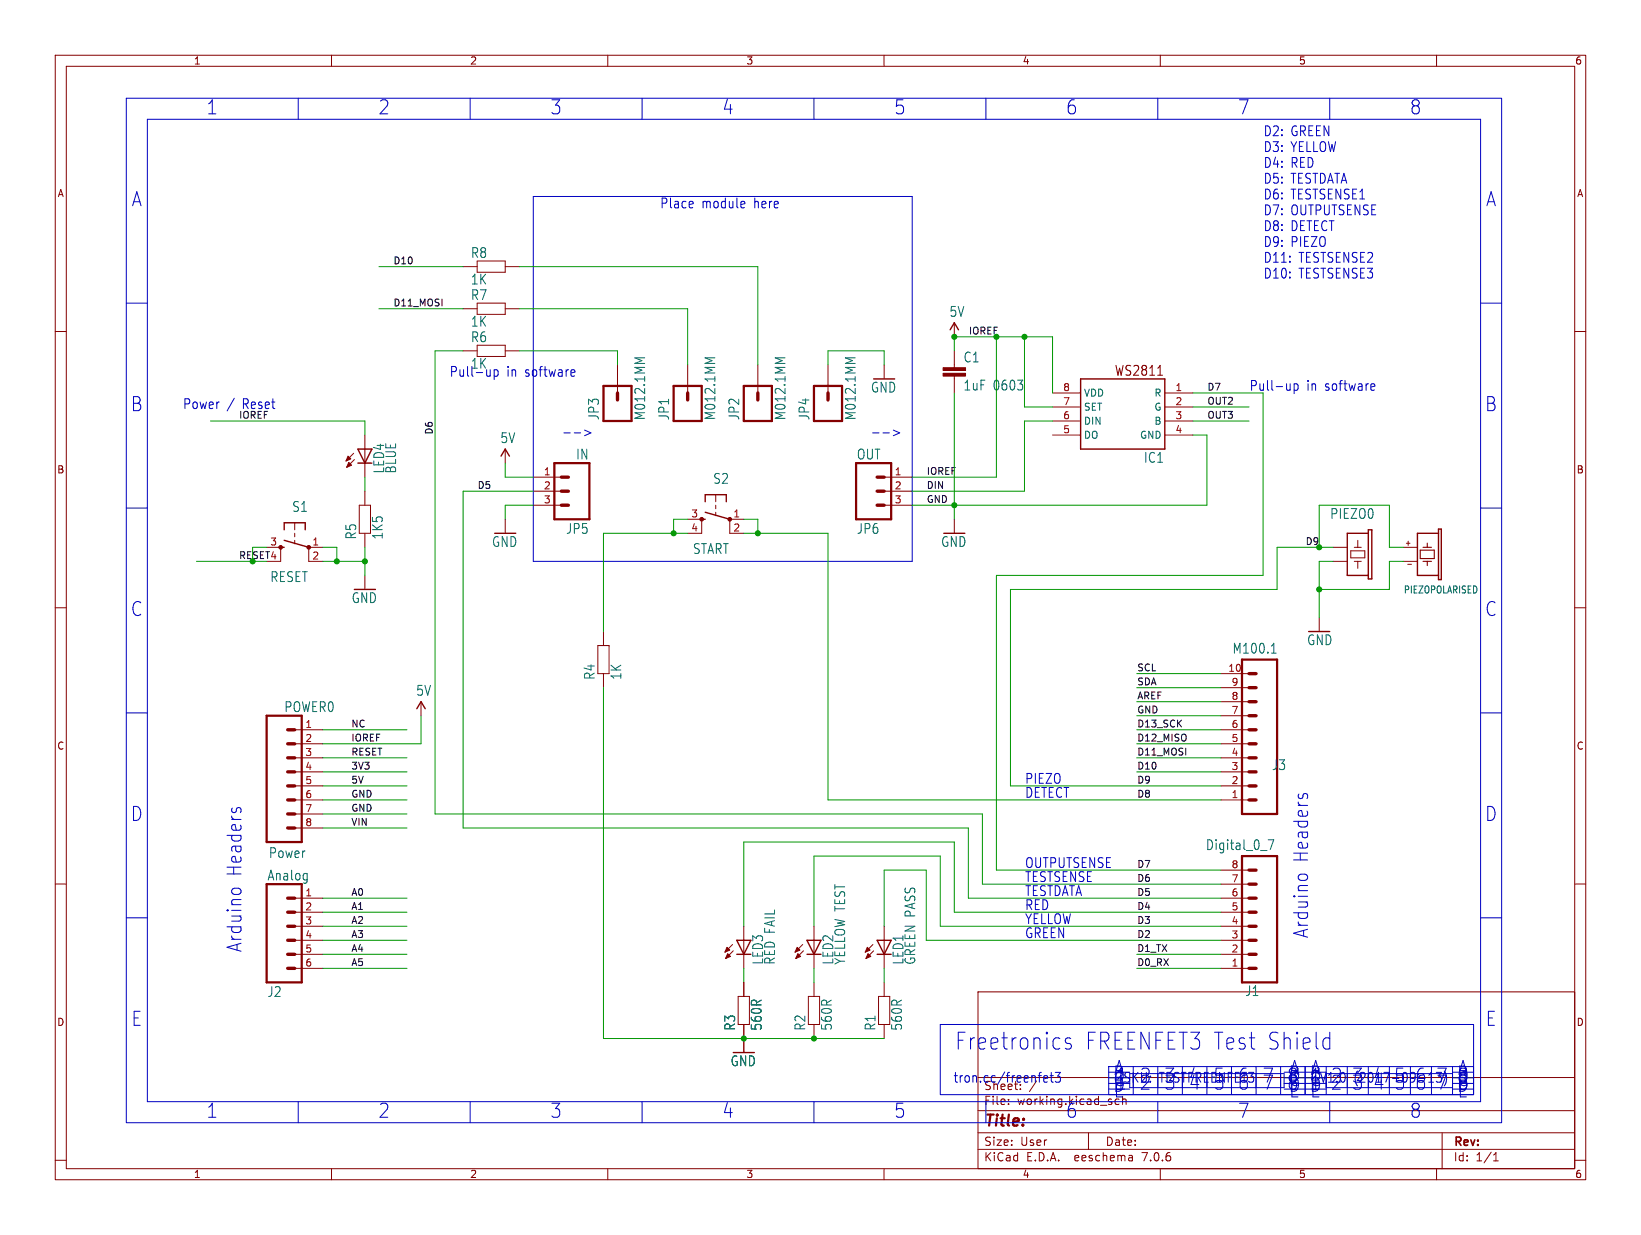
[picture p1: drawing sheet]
<svg xmlns="http://www.w3.org/2000/svg" width="297mm" height="224mm" viewBox="0 0 297 224" stroke-linecap="round" stroke-linejoin="round" font-family="sans-serif">
<g fill="none" stroke="#840000" stroke-width=".18">
<path d="M10 10h277v203.5h-277zM12 12h273v199.5h-273zM60 10v2M110 10v2M160 10v2M210 10v2M260 10v2M10 60h2M83.8 55.9h2.6M83.8 48.3h2.6M86.4 47.2h5v2.1h-5zM86.4 54.9h5v2h-5z"/>
<path d="M91.4 55.9h2.6M91.4 48.3h2.6M172.7 58.4v2.6M285 60h2M66 78.7v7.7M83.8 63.5h2.6M86.4 62.5h5v2h-5zM91.4 63.5h2.6M111.8 66v5.1M124.5 66v5.1M137.2 66v5.1M149.9 66v5.1"/>
<path d="M160 66v2.6M172.7 63.5v3M172.7 68.1v3M190.5 71.1h5.1M190.5 73.7h5.1M190.5 76.2h5.1M190.5 78.7h5.1M210.8 71.1h5.1M210.8 73.7h5.1M210.8 76.2h5.1M210.8 78.7h5.1M48.3 99.1h2.5v2.5h-2.5"/>
<path d="M53.3 94.6v1.3M53.3 96.5v.7M53.3 97.8v.6M58.4 99.1h-2.5v2.5h2.5M64 82l-1.4 1.4M64.1 83.2l-1.4 1.4M65 91.4h2.1v5.1h-2.1zM66 88.9v2.5M66 96.5v2.6M91.4 81.3v2.5M91.4 94v2.5M96.5 91.4h5.1"/>
<path d="M96.5 86.4h5.1M96.5 88.9h5.1M124.5 94h2.5v2.5h-2.5M129.5 89.5v1.3M129.5 91.4v.7M129.5 92.7v.6M134.6 94h-2.5v2.5h2.5M160 91.4h5.1M160 86.4h5.1M160 88.9h5.1M172.7 94v2.5M241.3 99.1h2.5"/>
<path d="M244.5 99.7h2.5v1.3h-2.5zM245.1 99.1h1.3M245.7 97.8v1.3M254 99.1h2.5M10 110h2M66 104.1v2.6M108.2 116.8h2v5.1h-2zM109.2 114.3v2.5M238.8 111.8v2.5M241.3 101.6h2.5M245.1 101.6h1.3M245.7 101.6v1.3"/>
<path d="M254 101.6h2.5M254.8 102.1h.6M285 110h2M53.3 132.1h5.1M53.3 134.6h5.1M53.3 137.2h5.1M53.3 139.7h5.1M76.2 127v2.5M109.2 121.9v2.6M221 132.1h5.1M221 134.6h5.1M221 137.2h5.1"/>
<path d="M221 139.7h5.1M221 121.9h5.1M221 129.5h5.1M221 127h5.1M221 124.5h5.1M10 160h2M53.3 142.2h5.1M53.3 144.8h5.1M53.3 147.3h5.1M53.3 149.9h5.1M221 142.2h5.1M221 144.8h5.1"/>
<path d="M221 157.5h5.1M285 160h2M53.3 162.6h5.1M53.3 165.1h5.1M53.3 167.6h5.1M53.3 170.2h5.1M53.3 172.7h5.1M53.3 175.3h5.1M132.6 170.9l-1.4 1.4M132.7 172.1l-1.4 1.4M134.6 167.6v7.7M134.6 177.8v2.5"/>
<path d="M145.3 170.9l-1.4 1.4M145.4 172.1l-1.4 1.4M147.3 167.6v7.7M147.3 177.8v2.5M158 170.9l-1.4 1.4M158.1 172.1l-1.4 1.4M160 167.6v7.7M160 177.8v2.5M177 179.5h108v32h-108zM221 162.6h5.1M221 165.1h5.1M221 167.6h5.1"/>
<path d="M221 170.2h5.1M221 172.7h5.1M221 175.3h5.1M221 160h5.1M133.6 180.3h2v5.1h-2zM134.6 185.4v5.1M146.3 180.3h2v5.1h-2zM147.3 185.4v2.6M159 180.3h2v5.1h-2zM160 185.4v2.6M177 195h108M182.5 199.8v.1"/>
<path d="M182.5 199v.1M184.7 197.1v.1M187.6 195.6l-1.3 2M10 210h2M60 211.5v2M110 211.5v2M160 211.5v2M177 208h108M177 205h108M177 201h108M197 205v3M204.9 209.2l.1 .9"/>
<path d="M205 210l-.2 .1M205 209.5h-.2M210 211.5v2M260 211.5v2M261 205v6.5M270.3 210.1h.9M270.3 209l.4-.4v1.5M285 210h2"/>
</g>
<g fill="#840000" stroke="#840000" stroke-width=".18">
<path d="M144.3 171.4l.5 .6-.9 .3z"/>
<path d="M144.4 172.6l.5 .5-.9 .4z"/>
<path d="M63 82.5l.5 .6-.9 .3z"/>
<path d="M63.1 83.7l.5 .5-.9 .4z"/>
<path d="M157 171.4l.5 .6-.9 .3z"/>
<path d="M157.1 172.6l.5 .5-.9 .4z"/>
<path d="M131.6 171.4l.5 .6-.9 .3z"/>
<path d="M131.7 172.6l.5 .5-.9 .4z"/>
<path d="M170.7 67.6h4.1v.5h-4.1z"/>
<path d="M170.7 66.5h4.1v.6h-4.1z"/>
<circle cx="55.9" cy="99.1" r=".33"/>
<circle cx="50.8" cy="99.1" r=".33"/>
<circle cx="132.1" cy="94" r=".33"/>
<circle cx="127" cy="94" r=".33"/>
</g>
<g fill="none" stroke="#840000" stroke-width=".25">
<path d="M172 59.7l.7-1.3 .8 1.3M195.6 68.6h15.2v12.7h-15.2zM50.8 99.1h.6M51.4 97.8l4.5 1.3M51.4 95.9v-1.3h3.8v1.3M64.8 83.8h2.5M64.8 81.3h2.5l-1.3 2.5zM90.7 82.5l.7-1.2 .8 1.2M127 94h.6M127.6 92.7l4.5 1.3M127.6 90.8v-1.3h3.8v1.3M247.6 96.5h-3.8v7.6h3.8"/>
<path d="M247.6 95.9h.7v8.9h-.7zM260.3 96.5h-3.8v7.6h3.8M260.3 95.8h.6v9.1h-.6zM75.4 128.3l.8-1.3 .8 1.3M133.3 172.7h2.6M133.3 170.2h2.6l-1.3 2.5zM146 172.7h2.6M146 170.2h2.6l-1.3 2.5zM158.7 172.7h2.6M158.7 170.2h2.6l-1.3 2.5z"/>
</g>
<path d="M109.2 69.8h5.1v6.4h-5.1zM121.9 69.8h5.1v6.4h-5.1zM134.6 69.8h5.1v6.4h-5.1zM147.3 69.8h5.1v6.4h-5.1zM100.3 83.8h6.4v10.2h-6.4zM154.9 83.8h6.4v10.2h-6.4zM224.8 119.4h6.3v27.9h-6.3zM48.3 129.5h6.3v22.9h-6.3zM224.8 154.9h6.3v22.9h-6.3zM48.3 160h6.3v17.8h-6.3z" fill="none" stroke="#840000" stroke-width=".41"/>
<g fill="none" stroke="#840000" stroke-width=".61">
<path d="M111.8 71.1v1.3M124.5 71.1v1.3M137.2 71.1v1.3M149.9 71.1v1.3M101.6 86.4h1.3M101.6 88.9h1.3M101.6 91.4h1.3M158.7 86.4h1.3M158.7 88.9h1.3M158.7 91.4h1.3M52.1 132.1h1.2M52.1 134.6h1.2"/>
<path d="M52.1 137.2h1.2M52.1 139.7h1.2M226.1 132.1h1.2M226.1 134.6h1.2M226.1 137.2h1.2M226.1 139.7h1.2M226.1 129.5h1.2M226.1 127h1.2M226.1 124.5h1.2M226.1 121.9h1.2M52.1 142.2h1.2M52.1 144.8h1.2"/>
<path d="M52.1 147.3h1.2M52.1 149.9h1.2M226.1 142.2h1.2M226.1 144.8h1.2M226.1 157.5h1.2M52.1 162.6h1.2M52.1 165.1h1.2M52.1 167.6h1.2M52.1 170.2h1.2M52.1 172.7h1.2M52.1 175.3h1.2M226.1 162.6h1.2"/>
<path d="M226.1 165.1h1.2M226.1 167.6h1.2M226.1 170.2h1.2M226.1 172.7h1.2M226.1 175.3h1.2M226.1 160h1.2"/>
</g>
<path d="M257 99.6h2.6v1.5h-2.6zM257.6 99.1h1.5M258.3 98.3v.8M257.6 101.6h1.5M258.3 101.6v.8" fill="none" stroke="#840000" stroke-width=".2"/>
<path d="M209.5 67.9h.9" fill="none" stroke="#840000" stroke-width=".19"/>
<path d="M116.7 64.8h-1.8l1.3 .5M129.4 64.8h-1.8l1.3 .5M142.1 64.8h-1.8l1.3 .5M154.8 64.8h-1.8l1.3 .5M230.1 118.2h.9M230.4 116.7l.1-.3v1.8M229.5 152h1l-.6 1.8" fill="none" stroke="#006464" stroke-width=".18"/>
<g fill="none" stroke="#0000c2" stroke-width=".18">
<path d="M22.9 17.8h248.9v185.4h-248.9zM54 17.8v3.8M85.1 17.8v3.8M116.2 17.8v3.8M147.3 17.8v3.8M178.4 17.8v3.8M209.5 17.8v3.8M240.7 17.8v3.8M26.7 21.6h241.3v177.8h-241.3zM96.5 35.6h68.6v66h-68.6zM125.4 36.5l.1 .4-.8 .1M134.6 36.4l.2 .5-.7 .1"/>
<path d="M134.7 37.5l-.1 .1M22.9 54.9h3.8M268 54.9h3.8M88.7 66.9v1.2M88.7 67.9l-.2 .2M89.4 66.9v1.8M89.4 67l.5-.1 .3 .4v.5l-.2 .2h-.6M102.1 78.3h1.1M103.5 66.9l.5 .1v.3l-.7 .2M103.9 78.3h1.2M104 68l-.5 .1M105.8 77.8l1.2 .5-1.2 .6"/>
<path d="M157.9 78.3h1.2M159.8 78.3h1.2M161.7 77.8l1.1 .5-1.1 .6M233.5 69.5v1.1M233.5 70.5l-.2 .1M234.2 69.5v1.7M234.2 69.5h.5l.2 .3v.5l-.1 .3h-.6M248.3 69.5h.5v.4l-.7 .2M248.8 70.6h-.5M22.9 91.9h3.8M268 91.9h3.8M22.9 129h3.8"/>
<path d="M268 129h3.8M42.1 146.3l-.2 .2M42.8 146.5a.44 .44 0 0 1 .4-.4 .44 .44 0 0 1 .4 .4M235 158.6l.5-.4h.7l.5 .4M235.1 143.7l-.1 .2M235.8 143.9a.44 .44 0 0 1 .4-.3 .44 .44 0 0 1 .5 .3M22.9 166.1h3.8M41.9 161.2l.5-.4h.7l.5 .4M268 166.1h3.8M54 199.4v3.8M85.1 199.4v3.8M116.2 199.4v3.8"/>
<path d="M147.3 199.4v3.8M170.2 185.4h96.5v12.7h-96.5zM178.4 199.4v3.8M187.9 194.7h.6M188.3 194.1h.2M188.9 195.3l.7-.2v-.3l-.5-.1-.2 .2 .1 .9h.6M190.1 194.7h.5M190.3 194.1v1.5v.2l.3 .1M191 194.1h.9l-.5 .7 .5 .1v.8l-.3 .2h-.4l-.2-.2M193.8 188l-.6-.2a.53 .53 0 0 0-.4 .5 .53 .53 0 0 0 .4 .6h.3a.53 .53 0 0 1 .4 .5 .53 .53 0 0 1-.4 .5h-.4l-.3-.2M200.7 193h35.5v5.1h-35.5zM204.5 194.3h27.9"/>
<path d="M204.5 196.8h27.9M209.5 193v5.1M209.5 199.4v3.8M213.8 194.1h.9M218 194.1h.7M218 194.9h.5M218 195.9h.7M222.3 194.1h.7M222.3 194.9h.5M222.9 193v5.1M227.3 193v5.1M231.8 193v5.1"/>
<path d="M236.2 193h30.5v5.1h-30.5zM239.9 187.8h.5l.3 .2M240 194.3h22.9M240 196.8h22.9M240.7 199.4v3.8M240.7 189.7l-.3 .2h-.5M240.7 186.8v3.1M243.8 193v3.8M245 193.3h1.4l-.8 1M250.4 194.1h1.1l-.7 1.8M258.6 195.9h.8"/>
</g>
<g fill="none" stroke="#009600" stroke-width=".18">
<path d="M68.6 48.3h15.2M68.6 55.9h15.2M94 48.3h43.2v17.7M94 55.9h30.5v10.1M38.1 76.2h27.9v2.5M83.8 63.5h-5.1v83.8h99.1v12.7h43.2M94 63.5h17.8v2.5M149.9 66v-2.5h10.1v2.5M172.7 63.5v-2.5h17.8v10.1M172.7 71.1v22.9M180.3 61v25.4h-15.2M185.4 61v12.7h5.1"/>
<path d="M190.5 76.2h-5.1v12.7h-20.3M215.9 78.7h2.5v12.7h-53.3M215.9 76.2h10.2M215.9 73.7h10.2M215.9 71.1h12.7v33h-48.3v53.4h40.7M48.3 99.1h-2.6v2.5h-10.1M58.4 99.1h2.6v2.5M66 86.4v2.5M66 99.1v5M91.4 83.8v2.6h5.1M96.5 91.4h-5.1v2.6M96.5 88.9h-12.7v61h91.5v12.7h45.7"/>
<path d="M124.5 96.5h-15.3v17.8M124.5 94h-2.6v2.5M134.6 96.5h15.3v48.3h71.1M134.6 94h2.6v2.5M238.8 99.1v-7.7h12.7v7.7h2.5M241.3 99.1h-10.2v7.6h-48.2v35.5h38.1M58.4 101.6h7.6M241.3 101.6h-2.5v10.2M254 101.6h-2.5v5.1h-12.7M58.4 137.2h15.3M58.4 132.1h15.3M58.4 139.7h15.3"/>
<path d="M76.2 129.5v5.1h-17.8M109.2 124.5v63.5h50.8M205.7 134.6h15.3M205.7 137.2h15.3M205.7 132.1h15.3M205.7 139.7h15.3M205.7 121.9h15.3M205.7 124.5h15.3M205.7 129.5h15.3M205.7 127h15.3M58.4 147.3h15.3M58.4 142.2h15.3"/>
<path d="M58.4 149.9h15.3M58.4 144.8h15.3M58.4 172.7h15.3M58.4 165.1h15.3M58.4 175.3h15.3M58.4 170.2h15.3M58.4 162.6h15.3M58.4 167.6h15.3M134.6 175.3v2.5M147.3 167.6v-12.7h22.9v12.7h50.8M147.3 175.3v2.5M160 167.6v-10.1h7.6v12.7h53.4"/>
<path d="M160 175.3v2.5M205.7 172.7h15.3M205.7 175.3h15.3M221 165.1h-48.3v-12.7h-38.1v15.2"/>
</g>
<g fill="#009600" stroke="#009600" stroke-width=".18">
<circle cx="137.2" cy="96.5" r=".46"/>
<circle cx="121.9" cy="96.5" r=".46"/>
<circle cx="66" cy="101.6" r=".46"/>
<circle cx="61" cy="101.6" r=".46"/>
<circle cx="134.6" cy="188" r=".46"/>
<circle cx="147.3" cy="188" r=".46"/>
<circle cx="45.7" cy="101.6" r=".46"/>
<circle cx="172.7" cy="61" r=".46"/>
<circle cx="185.4" cy="61" r=".46"/>
<circle cx="180.3" cy="61" r=".46"/>
<circle cx="172.7" cy="91.4" r=".46"/>
<circle cx="238.8" cy="99.1" r=".46"/>
<circle cx="238.8" cy="106.7" r=".46"/>
</g>
<g font-size="4.2" fill="#0000c2">
<text x="172.7" y="190.3">Freetronics</text>
<text x="196.2" y="190.3">FREENFET3 Test Shield</text>
</g>
<g font-size="3.5" fill="#0000c2">
<text x="37.3" y="20.9">1</text>
<text x="68.4" y="20.9">2</text>
<text x="99.6" y="20.9">3</text>
<text x="130.7" y="20.9">4</text>
<text x="161.8" y="20.9">5</text>
<text x="192.9" y="20.9">6</text>
<text x="224" y="20.9">7</text>
<text x="255.1" y="20.9">8</text>
<text x="23.8" y="37.6">A</text>
<text x="268.9" y="37.6">A</text>
<text x="23.6" y="74.7">B</text>
<text x="268.7" y="74.7">B</text>
<text x="23.6" y="111.7">C</text>
<text x="268.7" y="111.7">C</text>
<text x="23.6" y="148.8">D</text>
<text x="268.7" y="148.8">D</text>
<text x="43.9" y="158.8" transform="rotate(-90 43.9 158.8)">Headers</text>
<text x="237" y="156.2" transform="rotate(-90 237 156.2)">Headers</text>
<text x="43.9" y="172.5" transform="rotate(-90 43.9 172.5)">Arduino</text>
<text x="237" y="169.9" transform="rotate(-90 237 169.9)">Arduino</text>
<text x="23.7" y="185.9">E</text>
<text x="268.8" y="185.9">E</text>
<text x="201.4" y="195.8">B</text>
<text x="201.6" y="194.8">A</text>
<text x="201.8" y="196.2">1</text>
<text x="201.8" y="197.5">1</text>
<text x="206.2" y="196.2">2</text>
<text x="206.2" y="197.5">2</text>
<text x="210.7" y="196.2">3</text>
<text x="215.1" y="196.2">4</text>
<text x="215.1" y="197.5">4</text>
<text x="219.6" y="197.5">5</text>
<text x="219.6" y="196.2">5</text>
<text x="224" y="196.2">6</text>
<text x="228.5" y="196.2">7</text>
<text x="232.9" y="197.5">8</text>
<text x="233.2" y="195.8">B</text>
<text x="233.2" y="197.8">D</text>
<text x="233.3" y="194.8">A</text>
<text x="237" y="195.8">B</text>
<text x="237" y="197.8">D</text>
<text x="237" y="197.5">1</text>
<text x="237" y="196.2">1</text>
<text x="237.1" y="194.8">A</text>
<text x="240.8" y="196.2">2</text>
<text x="244.7" y="197.5">3</text>
<text x="248.5" y="197.5">4</text>
<text x="248.5" y="196.2">4</text>
<text x="252.3" y="196.2">5</text>
<text x="252.3" y="197.5">5</text>
<text x="256.1" y="196.2">6</text>
<text x="256.1" y="197.5">6</text>
<text x="259.9" y="196.2">7</text>
<text x="259.9" y="197.5">7</text>
<text x="263.7" y="195.8">B</text>
<text x="263.7" y="197.5">8</text>
<text x="263.7" y="196.2">8</text>
<text x="263.8" y="194.8">A</text>
<text x="37.3" y="202.5">1</text>
<text x="68.4" y="202.5">2</text>
<text x="99.6" y="202.5">3</text>
<text x="130.7" y="202.5">4</text>
<text x="161.8" y="202.5">5</text>
<text x="192.9" y="202.5">6</text>
<text x="201.5" y="198.9">E</text>
<text x="224" y="202.5">7</text>
<text x="255.1" y="202.5">8</text>
<text x="263.8" y="198.9">E</text>
</g>
<text font-size="2.8" fill="#840000" x="178" y="204.4">Title:</text>
<g font-size="2.5" fill="#0000c2">
<text x="228.6" y="24.8">D2: GREEN</text>
<text x="228.6" y="27.6">D3: YELLOW</text>
<text x="228.6" y="30.5">D4: RED</text>
<text x="228.6" y="33.4">D5: TESTDATA</text>
<text x="119.4" y="37.9">Place</text>
<text x="126.9" y="37.9">module</text>
<text x="136.5" y="37.9">here</text>
<text x="228.6" y="36.2">D6: TESTSENSE1</text>
<text x="228.6" y="39.1">D7: OUTPUTSENSE</text>
<text x="228.6" y="42">D8: DETECT</text>
<text x="228.6" y="44.8">D9: PIEZO</text>
<text x="228.6" y="47.7">D11:</text>
<text x="235" y="47.7">TESTSENSE2</text>
<text x="228.6" y="50.6">D10:</text>
<text x="235" y="50.6">TESTSENSE3</text>
<text x="81.3" y="68.3">Pull-up</text>
<text x="85.1" y="66.9">1K</text>
<text x="91.7" y="68.3">in</text>
<text x="95" y="68.3">software</text>
<text x="226.1" y="70.9">Pull-up</text>
<text x="236.4" y="70.9">in</text>
<text x="239.8" y="70.9">software</text>
<text x="33" y="74.2">Power</text>
<text x="41" y="74.2">/</text>
<text x="43.9" y="74.2">Reset</text>
<text x="185.4" y="142">PIEZO</text>
<text x="185.4" y="144.5">DETECT</text>
<text x="185.4" y="157.2">OUTPUTSENSE</text>
<text x="185.4" y="159.8">TESTSENSE</text>
<text x="185.4" y="167.4">YELLOW</text>
<text x="185.4" y="164.9">RED</text>
<text x="185.4" y="162.3">TESTDATA</text>
<text x="185.4" y="169.9">GREEN</text>
<text x="172.5" y="196.1">tron.cc/freenfet3</text>
</g>
<g font-size="2.5" fill="#006464">
<text x="85.1" y="46.9">R8</text>
<text x="85.1" y="51.7">1K</text>
<text x="85.1" y="54.5">R7</text>
<text x="85.1" y="59.3">1K</text>
<text x="171.8" y="57.5">5V</text>
<text x="85.1" y="62.1">R6</text>
<text x="174.3" y="65.8">C1</text>
<text x="157.5" y="71.3">GND</text>
<text x="174.3" y="70.9">1uF</text>
<text x="179.7" y="70.9">0603</text>
<text x="108.6" y="76.1" transform="rotate(-90 108.6 76.1)">JP3</text>
<text x="117" y="76.1" transform="rotate(-90 117 76.1)">M012.1MM</text>
<text x="121.3" y="76.1" transform="rotate(-90 121.3 76.1)">JP1</text>
<text x="129.7" y="76.1" transform="rotate(-90 129.7 76.1)">M012.1MM</text>
<text x="134" y="76.1" transform="rotate(-90 134 76.1)">JP2</text>
<text x="142.4" y="76.1" transform="rotate(-90 142.4 76.1)">M012.1MM</text>
<text x="146.7" y="76.1" transform="rotate(-90 146.7 76.1)">JP4</text>
<text x="155.1" y="76.1" transform="rotate(-90 155.1 76.1)">M012.1MM</text>
<text x="90.5" y="80.4">5V</text>
<text x="104.2" y="83.4">IN</text>
<text x="155" y="83.4">OUT</text>
<text x="206.9" y="84">IC1</text>
<text x="69.7" y="85.8" transform="rotate(-90 69.7 85.8)">LED4</text>
<text x="71.9" y="85.8" transform="rotate(-90 71.9 85.8)">BLUE</text>
<text x="129" y="87.8">S2</text>
<text x="52.8" y="92.9">S1</text>
<text x="240.7" y="94.1">PIEZO0</text>
<text x="64.7" y="97.7" transform="rotate(-90 64.7 97.7)">R5</text>
<text x="69.5" y="97.7" transform="rotate(-90 69.5 97.7)">1K5</text>
<text x="89" y="99.2">GND</text>
<text x="102.4" y="96.8">JP5</text>
<text x="125.3" y="100.5">START</text>
<text x="155" y="96.8">JP6</text>
<text x="170.2" y="99.2">GND</text>
<text x="48.8" y="105.6">RESET</text>
<text x="63.6" y="109.4">GND</text>
<text x="223" y="118.5">M100.1</text>
<text x="236.5" y="117">GND</text>
<text x="107.9" y="123.1" transform="rotate(-90 107.9 123.1)">R4</text>
<text x="112.7" y="123.1" transform="rotate(-90 112.7 123.1)">1K</text>
<text x="51.4" y="129.1">POWER0</text>
<text x="75.2" y="126.1">5V</text>
<text x="230.1" y="139.6">J3</text>
<text x="48.6" y="155.5">Power</text>
<text x="218.2" y="154.1">Digital_0_7</text>
<text x="48.3" y="159.6">Analog</text>
<text x="138.3" y="174.7" transform="rotate(-90 138.3 174.7)">LED3</text>
<text x="140.5" y="174.7" transform="rotate(-90 140.5 174.7)">RED FAIL</text>
<text x="151" y="174.7" transform="rotate(-90 151 174.7)">LED2</text>
<text x="153.2" y="174.7" transform="rotate(-90 153.2 174.7)">YELLOW TEST</text>
<text x="163.7" y="174.7" transform="rotate(-90 163.7 174.7)">LED1</text>
<text x="165.9" y="174.7" transform="rotate(-90 165.9 174.7)">GREEN PASS</text>
<text x="48.3" y="180.7">J2</text>
<text x="225.3" y="180.5">J1</text>
<text x="133.3" y="186.6" transform="rotate(-90 133.3 186.6)">R3</text>
<text x="138.1" y="186.6" transform="rotate(-90 138.1 186.6)">560R</text>
<text x="146" y="186.6" transform="rotate(-90 146 186.6)">R2</text>
<text x="150.8" y="186.6" transform="rotate(-90 150.8 186.6)">560R</text>
<text x="158.7" y="186.6" transform="rotate(-90 158.7 186.6)">R1</text>
<text x="163.5" y="186.6" transform="rotate(-90 163.5 186.6)">560R</text>
<text x="132.1" y="193.2">GND</text>
</g>
<text font-size="2.5" fill="#840000" x="201.6" y="68.3">WS2811</text>
<g font-size="2.1" fill="#0000c2">
<text x="178" y="197.5">Sheet:</text>
<text x="186.2" y="197.5">/</text>
</g>
<g font-size="2.1" fill="#840000">
<text x="178" y="200.2">File:</text>
<text x="184.1" y="200.2">working.kicad_sch</text>
<text x="178" y="207.6">Size:</text>
<text x="184.7" y="207.6">User</text>
<text x="200" y="207.6">Date:</text>
<text x="263" y="207.8">Rev:</text>
<text x="178" y="210.4">KiCad</text>
<text x="185.7" y="210.4">E.D.A.</text>
<text x="194.6" y="210.4">eeschema</text>
<text x="207" y="210.4">7.0.6</text>
<text x="263" y="210.4">Id:</text>
<text x="267.1" y="210.4">1/1</text>
</g>
<g font-size="1.8" fill="#840000">
<text x="35" y="11.9">1</text>
<text x="85" y="11.9">2</text>
<text x="135" y="11.9">3</text>
<text x="185" y="11.9">4</text>
<text x="235" y="11.9">5</text>
<text x="285" y="11.9">6</text>
<text x="10.3" y="35.9">A</text>
<text x="285.3" y="35.9">A</text>
<text x="10.3" y="85.9">B</text>
<text x="285.3" y="85.9">B</text>
<text x="10.3" y="135.9">C</text>
<text x="285.3" y="135.9">C</text>
<text x="10.3" y="185.9">D</text>
<text x="285.3" y="185.9">D</text>
<text x="35" y="213.4">1</text>
<text x="85" y="213.4">2</text>
<text x="135" y="213.4">3</text>
<text x="185" y="213.4">4</text>
<text x="235" y="213.4">5</text>
<text x="285" y="213.4">6</text>
</g>
<g font-size="1.8" fill="#a90000">
<text x="192.3" y="70.9">8</text>
<text x="212.7" y="70.9">1</text>
<text x="192.3" y="75.9">6</text>
<text x="192.3" y="73.4">7</text>
<text x="212.7" y="73.4">2</text>
<text x="212.7" y="75.9">3</text>
<text x="192.3" y="78.5">5</text>
<text x="212.7" y="78.5">4</text>
<text x="98.4" y="86.1">1</text>
<text x="98.4" y="88.6">2</text>
<text x="161.9" y="86.1">1</text>
<text x="161.9" y="88.6">2</text>
<text x="98.4" y="91.2">3</text>
<text x="125" y="93.7">3</text>
<text x="132.6" y="93.7">1</text>
<text x="161.9" y="91.2">3</text>
<text x="48.8" y="98.8">3</text>
<text x="56.4" y="98.8">1</text>
<text x="56.4" y="101.3">2</text>
<text x="125" y="96.3">4</text>
<text x="132.6" y="96.3">2</text>
<text x="222.2" y="121.7">10</text>
<text x="222.8" y="124.2">9</text>
<text x="55.2" y="131.8">1</text>
<text x="222.8" y="131.8">6</text>
<text x="222.8" y="129.3">7</text>
<text x="222.8" y="126.7">8</text>
<text x="55.2" y="134.4">2</text>
<text x="55.2" y="136.9">3</text>
<text x="222.8" y="136.9">4</text>
<text x="222.8" y="134.4">5</text>
<text x="55.2" y="139.4">4</text>
<text x="55.2" y="142">5</text>
<text x="222.8" y="142">2</text>
<text x="222.8" y="139.4">3</text>
<text x="55.2" y="144.5">6</text>
<text x="55.2" y="147.1">7</text>
<text x="55.2" y="149.6">8</text>
<text x="222.8" y="144.5">1</text>
<text x="222.8" y="159.8">7</text>
<text x="222.8" y="157.2">8</text>
<text x="55.2" y="162.3">1</text>
<text x="55.2" y="164.8">2</text>
<text x="55.2" y="167.4">3</text>
<text x="222.8" y="167.4">4</text>
<text x="222.8" y="164.8">5</text>
<text x="222.8" y="162.3">6</text>
<text x="55.2" y="169.9">4</text>
<text x="55.2" y="172.5">5</text>
<text x="222.8" y="172.5">2</text>
<text x="222.8" y="169.9">3</text>
<text x="55.2" y="175">6</text>
<text x="222.8" y="175">1</text>
</g>
<g font-size="1.8" fill="#006464">
<text x="196.1" y="72">VDD</text>
<text x="208.8" y="72">R</text>
<text x="196.1" y="77.1">DIN</text>
<text x="196.1" y="74.5">SET</text>
<text x="208.8" y="74.5">G</text>
<text x="208.8" y="77.1">B</text>
<text x="196.1" y="79.6">DO</text>
<text x="206.2" y="79.6">GND</text>
<text x="254" y="107.6">PIEZOPOLARISED</text>
</g>
<g font-size="1.7" fill="#0f0f0f">
<text x="71.1" y="47.9">D10</text>
<text x="71.1" y="55.5">D11_MOSI</text>
<text x="175.3" y="60.6">IOREF</text>
<text x="218.4" y="70.8">D7</text>
<text x="43.2" y="75.9">IOREF</text>
<text x="218.4" y="75.9">OUT3</text>
<text x="218.4" y="73.3">OUT2</text>
<text x="78.4" y="78.7" transform="rotate(-90 78.4 78.7)">D6</text>
<text x="86.4" y="88.6">D5</text>
<text x="167.6" y="86">IOREF</text>
<text x="167.6" y="88.6">DIN</text>
<text x="167.6" y="91.1">GND</text>
<text x="236.2" y="98.7">D9</text>
<text x="205.7" y="121.6">SCL</text>
<text x="205.7" y="124.1">SDA</text>
<text x="63.5" y="131.7">NC</text>
<text x="205.7" y="131.7">D13_SCK</text>
<text x="205.7" y="126.7">AREF</text>
<text x="205.7" y="129.2">GND</text>
<text x="63.5" y="136.8">RESET</text>
<text x="63.5" y="134.3">IOREF</text>
<text x="205.7" y="136.8">D11_MOSI</text>
<text x="205.7" y="134.3">D12_MISO</text>
<text x="63.5" y="139.4">3V3</text>
<text x="63.5" y="141.9">5V</text>
<text x="205.7" y="139.4">D10</text>
<text x="205.7" y="141.9">D9</text>
<text x="63.5" y="149.5">VIN</text>
<text x="63.5" y="144.4">GND</text>
<text x="63.5" y="147">GND</text>
<text x="205.7" y="144.4">D8</text>
<text x="205.7" y="157.1">D7</text>
<text x="205.7" y="159.7">D6</text>
<text x="63.5" y="162.2">A0</text>
<text x="63.5" y="164.8">A1</text>
<text x="63.5" y="167.3">A2</text>
<text x="205.7" y="162.2">D5</text>
<text x="205.7" y="167.3">D3</text>
<text x="205.7" y="164.8">D4</text>
<text x="63.5" y="172.4">A4</text>
<text x="63.5" y="169.8">A3</text>
<text x="205.7" y="169.8">D2</text>
<text x="205.7" y="172.4">D1_TX</text>
<text x="63.5" y="174.9">A5</text>
<text x="205.7" y="174.9">D0_RX</text>
</g>
<text font-size="1.7" fill="#009600" x="43.2" y="101.3">RESET4</text>
<text font-size="1.4" fill="#840000" x="254.2" y="99">+</text>
</svg>
